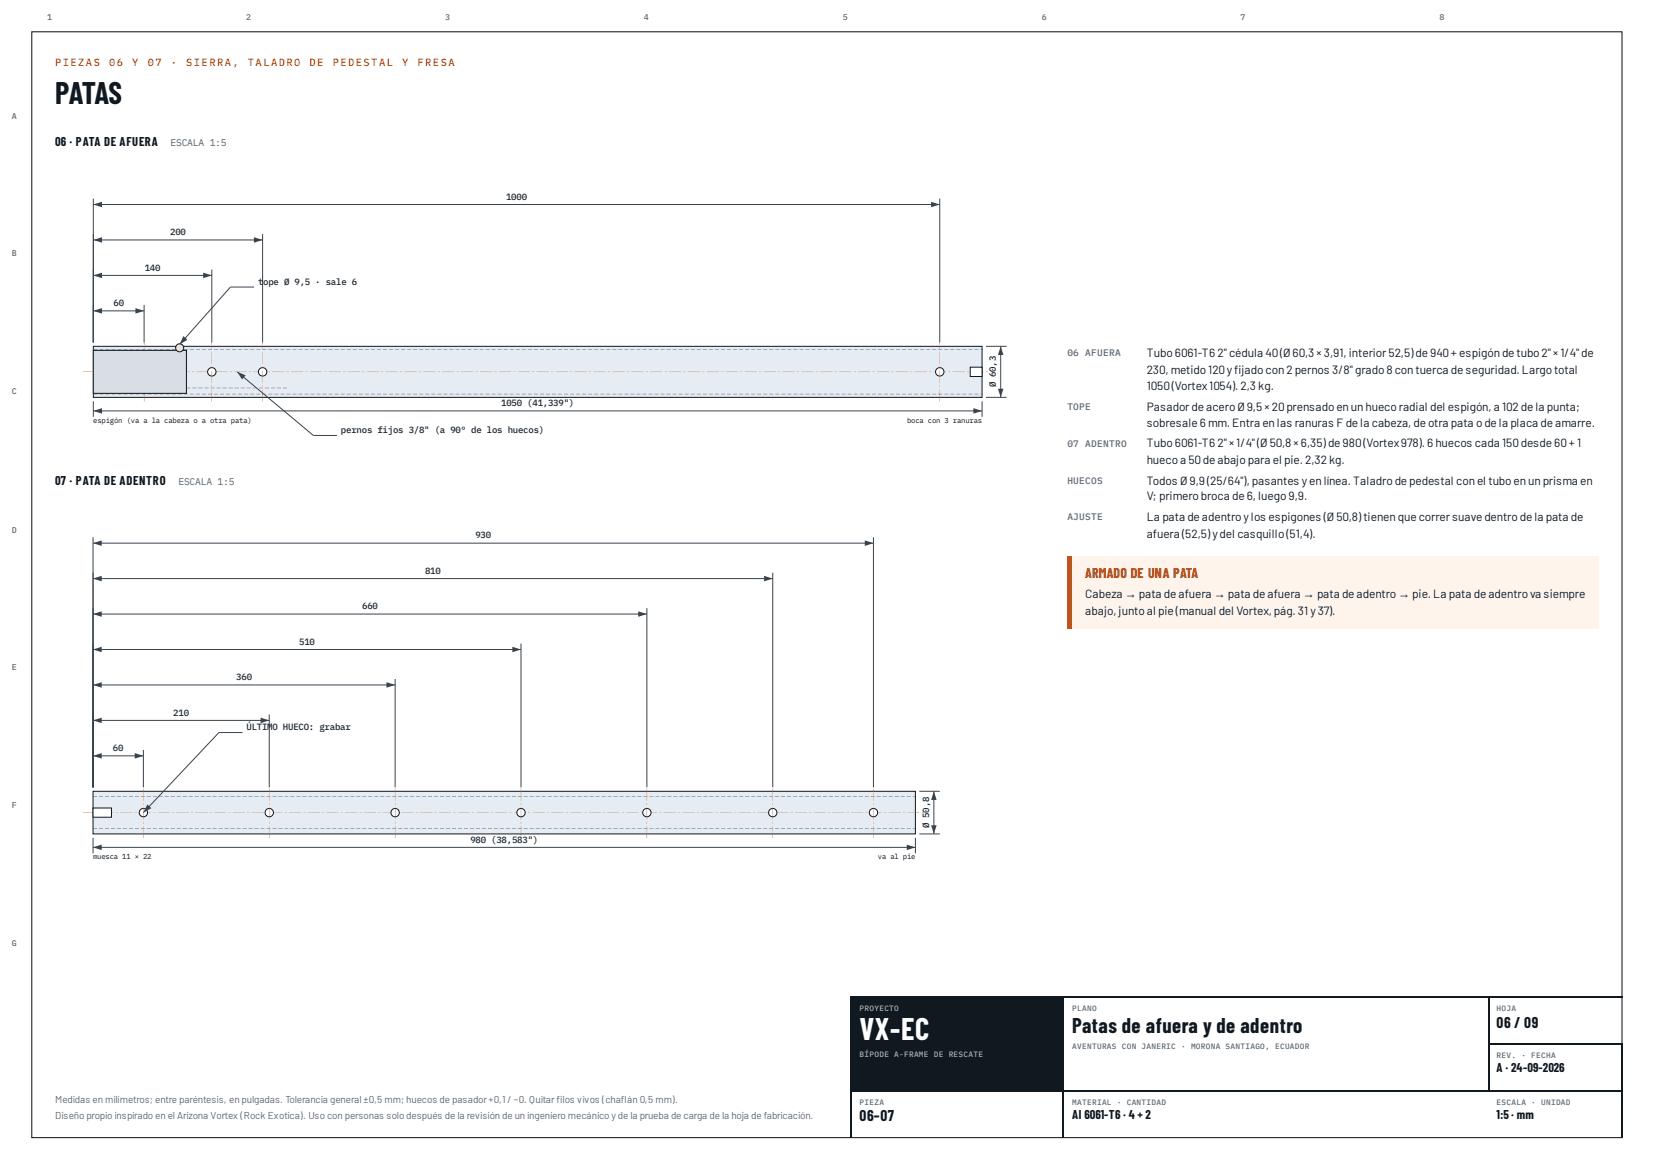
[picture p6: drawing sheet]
<svg xmlns="http://www.w3.org/2000/svg" width="420mm" height="297mm" viewBox="0 0 420 297" stroke-linecap="round" stroke-linejoin="round" font-family="sans-serif">
<path d="M8.1 8.1h403.7v280.7h-403.7z" fill="none" stroke="#101820" stroke-width=".26"/>
<path d="M23.7 87.9h225.6v13h-225.6z" fill="#e6ecf4"/>
<path d="M23.7 87.9h225.6v13h-225.6z" fill="none" stroke="#101820" stroke-width=".25"/>
<g fill="#4a5663">
<path d="M23.7 88.7l1 .1zM25.2 88.7l1 .1zM26.8 88.7l1 .1zM28.3 88.7l1 .1zM29.8 88.7l1 .1zM31.4 88.7l1 .1zM32.9 88.7l1 .1zM34.4 88.7l1 .1zM36 88.7l1 .1zM37.5 88.7l1 .1zM39 88.7l1 .1zM40.5 88.7l1.1 .1zM42.1 88.7l1 .1zM43.6 88.7l1 .1zM45.1 88.7l1.1 .1zM46.7 88.7l1 .1zM48.2 88.7l1 .1zM49.7 88.7l1.1 .1zM51.3 88.7l1 .1zM52.8 88.7l1 .1zM54.3 88.7l1.1 .1zM55.9 88.7l1 .1zM57.4 88.7l1 .1zM58.9 88.7l1.1 .1zM60.5 88.7l1 .1zM62 88.7l1 .1zM63.5 88.7l1.1 .1zM65.1 88.7l1 .1zM66.6 88.7l1 .1zM68.1 88.7l1.1 .1zM69.7 88.7l1 .1zM71.2 88.7l1 .1zM72.7 88.7l1 .1zM74.3 88.7l1 .1zM75.8 88.7l1 .1zM77.3 88.7l1 .1zM78.9 88.7l1 .1zM80.4 88.7l1 .1zM81.9 88.7l1 .1zM83.5 88.7l1 .1zM85 88.7l1 .1zM86.5 88.7l1 .1zM88.1 88.7l1 .1zM89.6 88.7l1 .1zM91.1 88.7l1 .1zM92.6 88.7l1.1 .1zM94.2 88.7l1 .1zM95.7 88.7l1 .1zM97.2 88.7l1.1 .1zM98.8 88.7l1 .1zM100.3 88.7l1 .1zM101.8 88.7l1.1 .1zM103.4 88.7l1 .1zM104.9 88.7l1 .1zM106.4 88.7l1.1 .1zM108 88.7l1 .1zM109.5 88.7l1 .1zM111 88.7l1.1 .1zM112.6 88.7l1 .1zM114.1 88.7l1 .1zM115.6 88.7l1.1 .1zM117.2 88.7l1 .1zM118.7 88.7l1 .1zM120.2 88.7l1 .1zM121.8 88.7l1 .1zM123.3 88.7l1 .1zM124.8 88.7l1 .1zM126.4 88.7l1 .1zM127.9 88.7l1 .1zM129.4 88.7l1 .1zM131 88.7l1 .1zM132.5 88.7l1 .1zM134 88.7l1 .1zM135.6 88.7l1 .1zM137.1 88.7l1 .1zM138.6 88.7l1 .1zM140.1 88.7l1.1 .1zM141.7 88.7l1 .1zM143.2 88.7l1 .1zM144.7 88.7l1.1 .1zM146.3 88.7l1 .1zM147.8 88.7l1 .1zM149.3 88.7l1.1 .1zM150.9 88.7l1 .1zM152.4 88.7l1 .1zM153.9 88.7l1.1 .1zM155.5 88.7l1 .1zM157 88.7l1 .1zM158.5 88.7l1.1 .1zM160.1 88.7l1 .1zM161.6 88.7l1 .1zM163.1 88.7l1.1 .1zM164.7 88.7l1 .1zM166.2 88.7l1 .1zM167.7 88.7l1.1 .1zM169.3 88.7l1 .1zM170.8 88.7l1 .1zM172.3 88.7l1 .1zM173.9 88.7l1 .1zM175.4 88.7l1 .1zM176.9 88.7l1 .1zM178.5 88.7l1 .1zM180 88.7l1 .1zM181.5 88.7l1 .1zM183.1 88.7l1 .1zM184.6 88.7l1 .1zM186.1 88.7l1 .1zM187.6 88.7l1.1 .1zM189.2 88.7l1 .1zM190.7 88.7l1 .1zM192.2 88.7l1.1 .1zM193.8 88.7l1 .1zM195.3 88.7l1 .1zM196.8 88.7l1.1 .1zM198.4 88.7l1 .1zM199.9 88.7l1 .1zM201.4 88.7l1.1 .1zM203 88.7l1 .1zM204.5 88.7l1 .1zM206 88.7l1.1 .1zM207.6 88.7l1 .1zM209.1 88.7l1 .1zM210.6 88.7l1.1 .1zM212.2 88.7l1 .1zM213.7 88.7l1 .1zM215.2 88.7l1.1 .1zM216.8 88.7l1 .1zM218.3 88.7l1 .1zM219.8 88.7l1 .1zM221.4 88.7l1 .1zM222.9 88.7l1 .1zM224.4 88.7l1 .1zM226 88.7l1 .1zM227.5 88.7l1 .1zM229 88.7l1 .1zM230.6 88.7l1 .1zM232.1 88.7l1 .1zM233.6 88.7l1 .1zM235.2 88.7l1 .1zM236.7 88.7l1 .1zM238.2 88.7l1 .1zM239.7 88.7l1.1 .1zM241.3 88.7l1 .1zM242.8 88.7l1 .1zM244.3 88.7l1.1 .1zM245.9 88.7l1 .1zM247.4 88.7l1 .1zM248.9 88.7l.4 .1z"/>
<path d="M23.7 100l1 .1zM25.2 100l1 .1zM26.8 100l1 .1zM28.3 100l1 .1zM29.8 100l1 .1zM31.4 100l1 .1zM32.9 100l1 .1zM34.4 100l1 .1zM36 100l1 .1zM37.5 100l1 .1zM39 100l1 .1zM40.5 100l1.1 .1zM42.1 100l1 .1zM43.6 100l1 .1zM45.1 100l1.1 .1zM46.7 100l1 .1zM48.2 100l1 .1zM49.7 100l1.1 .1zM51.3 100l1 .1zM52.8 100l1 .1zM54.3 100l1.1 .1zM55.9 100l1 .1zM57.4 100l1 .1zM58.9 100l1.1 .1zM60.5 100l1 .1zM62 100l1 .1zM63.5 100l1.1 .1zM65.1 100l1 .1zM66.6 100l1 .1zM68.1 100l1.1 .1zM69.7 100l1 .1zM71.2 100l1 .1zM72.7 100l1 .1zM74.3 100l1 .1zM75.8 100l1 .1zM77.3 100l1 .1zM78.9 100l1 .1zM80.4 100l1 .1zM81.9 100l1 .1zM83.5 100l1 .1zM85 100l1 .1zM86.5 100l1 .1zM88.1 100l1 .1zM89.6 100l1 .1zM91.1 100l1 .1zM92.6 100l1.1 .1zM94.2 100l1 .1zM95.7 100l1 .1zM97.2 100l1.1 .1zM98.8 100l1 .1zM100.3 100l1 .1zM101.8 100l1.1 .1zM103.4 100l1 .1zM104.9 100l1 .1zM106.4 100l1.1 .1zM108 100l1 .1zM109.5 100l1 .1zM111 100l1.1 .1zM112.6 100l1 .1zM114.1 100l1 .1zM115.6 100l1.1 .1zM117.2 100l1 .1zM118.7 100l1 .1zM120.2 100l1 .1zM121.8 100l1 .1zM123.3 100l1 .1zM124.8 100l1 .1zM126.4 100l1 .1zM127.9 100l1 .1zM129.4 100l1 .1zM131 100l1 .1zM132.5 100l1 .1zM134 100l1 .1zM135.6 100l1 .1zM137.1 100l1 .1zM138.6 100l1 .1zM140.1 100l1.1 .1zM141.7 100l1 .1zM143.2 100l1 .1zM144.7 100l1.1 .1zM146.3 100l1 .1zM147.8 100l1 .1zM149.3 100l1.1 .1zM150.9 100l1 .1zM152.4 100l1 .1zM153.9 100l1.1 .1zM155.5 100l1 .1zM157 100l1 .1zM158.5 100l1.1 .1zM160.1 100l1 .1zM161.6 100l1 .1zM163.1 100l1.1 .1zM164.7 100l1 .1zM166.2 100l1 .1zM167.7 100l1.1 .1zM169.3 100l1 .1zM170.8 100l1 .1zM172.3 100l1 .1zM173.9 100l1 .1zM175.4 100l1 .1zM176.9 100l1 .1zM178.5 100l1 .1zM180 100l1 .1zM181.5 100l1 .1zM183.1 100l1 .1zM184.6 100l1 .1zM186.1 100l1 .1zM187.6 100l1.1 .1zM189.2 100l1 .1zM190.7 100l1 .1zM192.2 100l1.1 .1zM193.8 100l1 .1zM195.3 100l1 .1zM196.8 100l1.1 .1zM198.4 100l1 .1zM199.9 100l1 .1zM201.4 100l1.1 .1zM203 100l1 .1zM204.5 100l1 .1zM206 100l1.1 .1zM207.6 100l1 .1zM209.1 100l1 .1zM210.6 100l1.1 .1zM212.2 100l1 .1zM213.7 100l1 .1zM215.2 100l1.1 .1zM216.8 100l1 .1zM218.3 100l1 .1zM219.8 100l1 .1zM221.4 100l1 .1zM222.9 100l1 .1zM224.4 100l1 .1zM226 100l1 .1zM227.5 100l1 .1zM229 100l1 .1zM230.6 100l1 .1zM232.1 100l1 .1zM233.6 100l1 .1zM235.2 100l1 .1zM236.7 100l1 .1zM238.2 100l1 .1zM239.7 100l1.1 .1zM241.3 100l1 .1zM242.8 100l1 .1zM244.3 100l1.1 .1zM245.9 100l1 .1zM247.4 100l1 .1zM248.9 100l.4 .1z"/>
</g>
<path d="M21.1 94.3l3.1 .1zM24.8 94.3l.5 .1zM25.9 94.3l3.1 .1zM29.6 94.3l.5 .1zM30.7 94.3l3.1 .1zM34.4 94.3l.5 .1zM35.5 94.3l3.1 .1zM39.2 94.3l.5 .1zM40.3 94.3l3.1 .1zM44 94.3l.5 .1zM45.1 94.3l3.1 .1zM48.8 94.3l.5 .1zM49.9 94.3l3.1 .1zM53.6 94.3l.5 .1zM54.7 94.3l3.1 .1zM58.4 94.3l.5 .1zM59.5 94.3l3.1 .1zM63.2 94.3l.5 .1zM64.3 94.3l3.1 .1zM68 94.3l.5 .1zM69.1 94.3l3.1 .1zM72.8 94.3l.5 .1zM73.9 94.3l3.1 .1zM77.6 94.3l.5 .1zM78.7 94.3l3.1 .1zM82.4 94.3l.5 .1zM83.5 94.3l3.1 .1zM87.2 94.3l.5 .1zM88.3 94.3l3.1 .1zM92 94.3l.5 .1zM93.1 94.3l3.1 .1zM96.8 94.3l.5 .1zM97.9 94.3l3.1 .1zM101.6 94.3l.5 .1zM102.7 94.3l3.1 .1zM106.4 94.3l.5 .1zM107.5 94.3l3.1 .1zM111.2 94.3l.5 .1zM112.3 94.3l3.1 .1zM116 94.3l.5 .1zM117.1 94.3l3.1 .1zM120.8 94.3l.5 .1zM121.9 94.3l3.1 .1zM125.6 94.3l.5 .1zM126.7 94.3l3.1 .1zM130.4 94.3l.5 .1zM131.5 94.3l3.1 .1zM135.2 94.3l.5 .1zM136.3 94.3l3.1 .1zM140 94.3l.5 .1zM141.1 94.3l3.1 .1zM144.8 94.3l.5 .1zM145.9 94.3l3 .1zM149.6 94.3l.5 .1zM150.7 94.3l3 .1zM154.4 94.3l.5 .1zM155.5 94.3l3 .1zM159.2 94.3l.5 .1zM160.3 94.3l3 .1zM164 94.3l.5 .1zM165.1 94.3l3 .1zM168.8 94.3l.5 .1zM169.9 94.3l3 .1zM173.6 94.3l.5 .1zM174.7 94.3l3 .1zM178.4 94.3l.5 .1zM179.5 94.3l3 .1zM183.2 94.3l.5 .1zM184.3 94.3l3 .1zM188 94.3l.5 .1zM189.1 94.3l3 .1zM192.8 94.3l.5 .1zM193.9 94.3l3 .1zM197.6 94.3l.5 .1zM198.7 94.3l3 .1zM202.3 94.3l.6 .1zM203.5 94.3l3 .1zM207.1 94.3l.6 .1zM208.3 94.3l3 .1zM211.9 94.3l.6 .1zM213.1 94.3l3 .1zM216.7 94.3l.6 .1zM217.9 94.3l3 .1zM221.5 94.3l.6 .1zM222.7 94.3l3 .1zM226.3 94.3l.6 .1zM227.5 94.3l3 .1zM231.1 94.3l.6 .1zM232.3 94.3l3 .1zM235.9 94.3l.6 .1zM237.1 94.3l3 .1zM240.7 94.3l.6 .1zM241.9 94.3l3 .1zM245.5 94.3l.6 .1zM246.7 94.3l3 .1zM250.3 94.3l.6 .1zM251.5 94.3l.4 .1z" fill="#e0621b"/>
<path d="M246.3 93.2h3v2.4h-3z" fill="#fff"/>
<path d="M246.3 93.2h3v2.4h-3z" fill="none" stroke="#101820" stroke-width=".25"/>
<circle cx="36.6" cy="94.4" r="1.06" fill="#fff"/>
<circle cx="36.6" cy="94.4" r="1.06" fill="none" stroke="#101820" stroke-width=".25"/>
<path d="M36.5 98.9l.1 3zM36.5 97.8l.1 .5zM36.5 94.1l.1 3.1zM36.5 93l.1 .5zM36.5 89.3l.1 3.1zM36.5 88.2l.1 .5zM36.5 86.8l.1 .8z" fill="#e0621b"/>
<path d="M23.7 77.4v9.5M23.7 78.9h12.9M36.6 77.4v9.5" fill="none" stroke="#39434d" stroke-width=".25"/>
<g fill="#39434d">
<path d="M34.4 78.2l2.2 .7-2.2 .7z"/>
<path d="M23.7 78.9l2.2-.7v1.4z"/>
</g>
<circle cx="53.8" cy="94.4" r="1.06" fill="#fff"/>
<circle cx="53.8" cy="94.4" r="1.06" fill="none" stroke="#101820" stroke-width=".25"/>
<path d="M53.7 98.9l.1 3zM53.7 97.8l.1 .5zM53.7 94.1l.1 3.1zM53.7 93l.1 .5zM53.7 89.3l.1 3.1zM53.7 88.2l.1 .5zM53.7 86.8l.1 .8z" fill="#e0621b"/>
<path d="M23.7 68.4v18.5M23.7 69.9h30.1M53.8 68.4v18.5" fill="none" stroke="#39434d" stroke-width=".25"/>
<g fill="#39434d">
<path d="M51.6 69.2l2.2 .7-2.2 .7z"/>
<path d="M23.7 69.9l2.2-.7v1.4z"/>
</g>
<circle cx="66.7" cy="94.4" r="1.06" fill="#fff"/>
<circle cx="66.7" cy="94.4" r="1.06" fill="none" stroke="#101820" stroke-width=".25"/>
<path d="M66.6 98.9l.1 3zM66.6 97.8l.1 .5zM66.6 94.1l.1 3.1zM66.6 93l.1 .5zM66.6 89.3l.1 3.1zM66.6 88.2l.1 .5zM66.6 86.8l.1 .8z" fill="#e0621b"/>
<path d="M23.7 59.4v27.5M66.7 59.4v27.5M23.7 60.9h43" fill="none" stroke="#39434d" stroke-width=".25"/>
<g fill="#39434d">
<path d="M64.5 60.2l2.2 .7-2.2 .7z"/>
<path d="M23.7 60.9l2.2-.7v1.4z"/>
</g>
<circle cx="238.6" cy="94.4" r="1.06" fill="#fff"/>
<circle cx="238.6" cy="94.4" r="1.06" fill="none" stroke="#101820" stroke-width=".25"/>
<path d="M238.6 98.9v3zM238.6 97.8v.5zM238.6 94.1v3.1zM238.6 93v.5zM238.6 89.3v3.1zM238.6 88.2v.5zM238.6 86.8v.8z" fill="#e0621b"/>
<path d="M23.7 50.4v36.5M23.7 51.9h214.9M238.6 50.4v36.5" fill="none" stroke="#39434d" stroke-width=".25"/>
<g fill="#39434d">
<path d="M236.4 51.2l2.2 .7-2.2 .7z"/>
<path d="M23.7 51.9l2.2-.7v1.4z"/>
</g>
<path d="M23.7 101.9v3.9M23.7 104.3h225.6M249.3 101.9v3.9" fill="none" stroke="#39434d" stroke-width=".25"/>
<g fill="#39434d">
<path d="M247.1 103.6l2.2 .7-2.2 .7z"/>
<path d="M23.7 104.3l2.2-.7v1.4z"/>
</g>
<path d="M250.3 87.9h5.3M254.1 87.9v13M250.3 100.9h5.3" fill="none" stroke="#39434d" stroke-width=".25"/>
<g fill="#39434d">
<path d="M254.1 87.9l.7 2.2h-1.4z"/>
<path d="M253.4 98.7h1.4l-.7 2.2z"/>
</g>
<path d="M23.7 88.9h23.6v11h-23.6z" fill="#d9dee4"/>
<path d="M23.7 88.9h23.6v11h-23.6z" fill="none" stroke="#101820" stroke-width=".25"/>
<path d="M47.3 98.4l1.1 .1zM48.9 98.4l1 .1zM50.4 98.4l1 .1zM51.9 98.4l1.1 .1zM53.5 98.4l1 .1zM55 98.4l1 .1zM56.5 98.4l1 .1zM58.1 98.4l1 .1zM59.6 98.4l1 .1zM61.1 98.4l1 .1zM62.7 98.4l1 .1zM64.2 98.4l1 .1zM65.7 98.4l1 .1zM67.3 98.4l1 .1zM68.8 98.4l1 .1zM70.3 98.4l1 .1zM71.9 98.4l1 .1z" fill="#4a5663"/>
<circle cx="45.6" cy="88.3" r="1.02" fill="#f6d9c6"/>
<circle cx="45.6" cy="88.3" r="1.02" fill="none" stroke="#101820" stroke-width=".25"/>
<path d="M58.5 72.9l-12.9 14.5" fill="none" stroke="#39434d" stroke-width=".25"/>
<path d="M46.5 85.3l1.1 1-2 1.1z" fill="#39434d"/>
<path d="M58.5 72.9h6M60.2 94.4l19.4 16.1" fill="none" stroke="#39434d" stroke-width=".25"/>
<path d="M60.2 94.4l2.2 .9-.9 1z" fill="#39434d"/>
<path d="M79.6 110.5h6" fill="none" stroke="#39434d" stroke-width=".25"/>
<path d="M23.6 200.9h208.8v10.8h-208.8z" fill="#e6ecf4"/>
<path d="M23.6 200.9h208.8v10.8h-208.8z" fill="none" stroke="#101820" stroke-width=".25"/>
<g fill="#4a5663">
<path d="M23.6 202.2l1 .1zM25.1 202.2l1.1 .1zM26.7 202.2l1 .1zM28.2 202.2l1 .1zM29.7 202.2l1 .1zM31.2 202.2l1 .1zM32.7 202.2l1 .1zM34.3 202.2l1 .1zM35.8 202.2l1 .1zM37.3 202.2l1 .1zM38.8 202.2l1 .1zM40.3 202.2l1 .1zM41.9 202.2l1 .1zM43.4 202.2l1 .1zM44.9 202.2l1 .1zM46.4 202.2l1 .1zM47.9 202.2l1 .1zM49.4 202.2l1.1 .1zM51 202.2l1 .1zM52.5 202.2l1 .1zM54 202.2l1 .1zM55.5 202.2l1 .1zM57 202.2l1.1 .1zM58.6 202.2l1 .1zM60.1 202.2l1 .1zM61.6 202.2l1 .1zM63.1 202.2l1 .1zM64.6 202.2l1 .1zM66.2 202.2l1 .1zM67.7 202.2l1 .1zM69.2 202.2l1 .1zM70.7 202.2l1 .1zM72.2 202.2l1 .1zM73.8 202.2l1 .1zM75.3 202.2l1 .1zM76.8 202.2l1 .1zM78.3 202.2l1 .1zM79.8 202.2l1 .1zM81.3 202.2l1.1 .1zM82.9 202.2l1 .1zM84.4 202.2l1 .1zM85.9 202.2l1 .1zM87.4 202.2l1 .1zM88.9 202.2l1.1 .1zM90.5 202.2l1 .1zM92 202.2l1 .1zM93.5 202.2l1 .1zM95 202.2l1 .1zM96.5 202.2l1.1 .1zM98.1 202.2l1 .1zM99.6 202.2l1 .1zM101.1 202.2l1 .1zM102.6 202.2l1 .1zM104.1 202.2l1 .1zM105.7 202.2l1 .1zM107.2 202.2l1 .1zM108.7 202.2l1 .1zM110.2 202.2l1 .1zM111.7 202.2l1 .1zM113.2 202.2l1.1 .1zM114.8 202.2l1 .1zM116.3 202.2l1 .1zM117.8 202.2l1 .1zM119.3 202.2l1 .1zM120.8 202.2l1.1 .1zM122.4 202.2l1 .1zM123.9 202.2l1 .1zM125.4 202.2l1 .1zM126.9 202.2l1 .1zM128.4 202.2l1.1 .1zM130 202.2l1 .1zM131.5 202.2l1 .1zM133 202.2l1 .1zM134.5 202.2l1 .1zM136 202.2l1 .1zM137.6 202.2l1 .1zM139.1 202.2l1 .1zM140.6 202.2l1 .1zM142.1 202.2l1 .1zM143.6 202.2l1 .1zM145.2 202.2l1 .1zM146.7 202.2l1 .1zM148.2 202.2l1 .1zM149.7 202.2l1 .1zM151.2 202.2l1 .1zM152.7 202.2l1.1 .1zM154.3 202.2l1 .1zM155.8 202.2l1 .1zM157.3 202.2l1 .1zM158.8 202.2l1 .1zM160.3 202.2l1.1 .1zM161.9 202.2l1 .1zM163.4 202.2l1 .1zM164.9 202.2l1 .1zM166.4 202.2l1 .1zM167.9 202.2l1 .1zM169.5 202.2l1 .1zM171 202.2l1 .1zM172.5 202.2l1 .1zM174 202.2l1 .1zM175.5 202.2l1 .1zM177.1 202.2l1 .1zM178.6 202.2l1 .1zM180.1 202.2l1 .1zM181.6 202.2l1 .1zM183.1 202.2l1 .1zM184.6 202.2l1.1 .1zM186.2 202.2l1 .1zM187.7 202.2l1 .1zM189.2 202.2l1 .1zM190.7 202.2l1 .1zM192.2 202.2l1.1 .1zM193.8 202.2l1 .1zM195.3 202.2l1 .1zM196.8 202.2l1 .1zM198.3 202.2l1 .1zM199.8 202.2l1.1 .1zM201.4 202.2l1 .1zM202.9 202.2l1 .1zM204.4 202.2l1 .1zM205.9 202.2l1 .1zM207.4 202.2l1 .1zM209 202.2l1 .1zM210.5 202.2l1 .1zM212 202.2l1 .1zM213.5 202.2l1 .1zM215 202.2l1 .1zM216.5 202.2l1.1 .1zM218.1 202.2l1 .1zM219.6 202.2l1 .1zM221.1 202.2l1 .1zM222.6 202.2l1 .1zM224.1 202.2l1.1 .1zM225.7 202.2l1 .1zM227.2 202.2l1 .1zM228.7 202.2l1 .1zM230.2 202.2l1 .1zM231.7 202.2l.7 .1z"/>
<path d="M23.6 210.3l1 .1zM25.1 210.3l1.1 .1zM26.7 210.3l1 .1zM28.2 210.3l1 .1zM29.7 210.3l1 .1zM31.2 210.3l1 .1zM32.7 210.3l1 .1zM34.3 210.3l1 .1zM35.8 210.3l1 .1zM37.3 210.3l1 .1zM38.8 210.3l1 .1zM40.3 210.3l1 .1zM41.9 210.3l1 .1zM43.4 210.3l1 .1zM44.9 210.3l1 .1zM46.4 210.3l1 .1zM47.9 210.3l1 .1zM49.4 210.3l1.1 .1zM51 210.3l1 .1zM52.5 210.3l1 .1zM54 210.3l1 .1zM55.5 210.3l1 .1zM57 210.3l1.1 .1zM58.6 210.3l1 .1zM60.1 210.3l1 .1zM61.6 210.3l1 .1zM63.1 210.3l1 .1zM64.6 210.3l1 .1zM66.2 210.3l1 .1zM67.7 210.3l1 .1zM69.2 210.3l1 .1zM70.7 210.3l1 .1zM72.2 210.3l1 .1zM73.8 210.3l1 .1zM75.3 210.3l1 .1zM76.8 210.3l1 .1zM78.3 210.3l1 .1zM79.8 210.3l1 .1zM81.3 210.3l1.1 .1zM82.9 210.3l1 .1zM84.4 210.3l1 .1zM85.9 210.3l1 .1zM87.4 210.3l1 .1zM88.9 210.3l1.1 .1zM90.5 210.3l1 .1zM92 210.3l1 .1zM93.5 210.3l1 .1zM95 210.3l1 .1zM96.5 210.3l1.1 .1zM98.1 210.3l1 .1zM99.6 210.3l1 .1zM101.1 210.3l1 .1zM102.6 210.3l1 .1zM104.1 210.3l1 .1zM105.7 210.3l1 .1zM107.2 210.3l1 .1zM108.7 210.3l1 .1zM110.2 210.3l1 .1zM111.7 210.3l1 .1zM113.2 210.3l1.1 .1zM114.8 210.3l1 .1zM116.3 210.3l1 .1zM117.8 210.3l1 .1zM119.3 210.3l1 .1zM120.8 210.3l1.1 .1zM122.4 210.3l1 .1zM123.9 210.3l1 .1zM125.4 210.3l1 .1zM126.9 210.3l1 .1zM128.4 210.3l1.1 .1zM130 210.3l1 .1zM131.5 210.3l1 .1zM133 210.3l1 .1zM134.5 210.3l1 .1zM136 210.3l1 .1zM137.6 210.3l1 .1zM139.1 210.3l1 .1zM140.6 210.3l1 .1zM142.1 210.3l1 .1zM143.6 210.3l1 .1zM145.2 210.3l1 .1zM146.7 210.3l1 .1zM148.2 210.3l1 .1zM149.7 210.3l1 .1zM151.2 210.3l1 .1zM152.7 210.3l1.1 .1zM154.3 210.3l1 .1zM155.8 210.3l1 .1zM157.3 210.3l1 .1zM158.8 210.3l1 .1zM160.3 210.3l1.1 .1zM161.9 210.3l1 .1zM163.4 210.3l1 .1zM164.9 210.3l1 .1zM166.4 210.3l1 .1zM167.9 210.3l1 .1zM169.5 210.3l1 .1zM171 210.3l1 .1zM172.5 210.3l1 .1zM174 210.3l1 .1zM175.5 210.3l1 .1zM177.1 210.3l1 .1zM178.6 210.3l1 .1zM180.1 210.3l1 .1zM181.6 210.3l1 .1zM183.1 210.3l1 .1zM184.6 210.3l1.1 .1zM186.2 210.3l1 .1zM187.7 210.3l1 .1zM189.2 210.3l1 .1zM190.7 210.3l1 .1zM192.2 210.3l1.1 .1zM193.8 210.3l1 .1zM195.3 210.3l1 .1zM196.8 210.3l1 .1zM198.3 210.3l1 .1zM199.8 210.3l1.1 .1zM201.4 210.3l1 .1zM202.9 210.3l1 .1zM204.4 210.3l1 .1zM205.9 210.3l1 .1zM207.4 210.3l1 .1zM209 210.3l1 .1zM210.5 210.3l1 .1zM212 210.3l1 .1zM213.5 210.3l1 .1zM215 210.3l1 .1zM216.5 210.3l1.1 .1zM218.1 210.3l1 .1zM219.6 210.3l1 .1zM221.1 210.3l1 .1zM222.6 210.3l1 .1zM224.1 210.3l1.1 .1zM225.7 210.3l1 .1zM227.2 210.3l1 .1zM228.7 210.3l1 .1zM230.2 210.3l1 .1zM231.7 210.3l.7 .1z"/>
</g>
<path d="M21.1 206.2l3 .1zM24.7 206.2l.5 .1zM25.8 206.2l3.1 .1zM29.5 206.2l.5 .1zM30.6 206.2l3 .1zM34.2 206.2l.5 .1zM35.3 206.2l3.1 .1zM39 206.2l.5 .1zM40.1 206.2l3 .1zM43.7 206.2l.5 .1zM44.9 206.2l3 .1zM48.5 206.2l.5 .1zM49.6 206.2l3 .1zM53.3 206.2l.5 .1zM54.4 206.2l3 .1zM58 206.2l.5 .1zM59.1 206.2l3.1 .1zM62.8 206.2l.5 .1zM63.9 206.2l3 .1zM67.5 206.2l.5 .1zM68.6 206.2l3.1 .1zM72.3 206.2l.5 .1zM73.4 206.2l3 .1zM77 206.2l.5 .1zM78.2 206.2l3 .1zM81.8 206.2l.5 .1zM82.9 206.2l3.1 .1zM86.6 206.2l.5 .1zM87.7 206.2l3 .1zM91.3 206.2l.5 .1zM92.4 206.2l3.1 .1zM96.1 206.2l.5 .1zM97.2 206.2l3 .1zM100.8 206.2l.5 .1zM101.9 206.2l3.1 .1zM105.6 206.2l.5 .1zM106.7 206.2l3 .1zM110.3 206.2l.6 .1zM111.5 206.2l3 .1zM115.1 206.2l.5 .1zM116.2 206.2l3.1 .1zM119.9 206.2l.5 .1zM121 206.2l3 .1zM124.6 206.2l.5 .1zM125.7 206.2l3.1 .1zM129.4 206.2l.5 .1zM130.5 206.2l3 .1zM134.1 206.2l.5 .1zM135.2 206.2l3.1 .1zM138.9 206.2l.5 .1zM140 206.2l3 .1zM143.6 206.2l.6 .1zM144.8 206.2l3 .1zM148.4 206.2l.5 .1zM149.5 206.2l3.1 .1zM153.2 206.2l.5 .1zM154.3 206.2l3 .1zM157.9 206.2l.5 .1zM159 206.2l3.1 .1zM162.7 206.2l.5 .1zM163.8 206.2l3 .1zM167.4 206.2l.5 .1zM168.6 206.2l3 .1zM172.2 206.2l.5 .1zM173.3 206.2l3 .1zM177 206.2l.5 .1zM178.1 206.2l3 .1zM181.7 206.2l.5 .1zM182.8 206.2l3.1 .1zM186.5 206.2l.5 .1zM187.6 206.2l3 .1zM191.2 206.2l.5 .1zM192.3 206.2l3.1 .1zM196 206.2l.5 .1zM197.1 206.2l3 .1zM200.7 206.2l.5 .1zM201.9 206.2l3 .1zM205.5 206.2l.5 .1zM206.6 206.2l3 .1zM210.3 206.2l.5 .1zM211.4 206.2l3 .1zM215 206.2l.5 .1zM216.1 206.2l3.1 .1zM219.8 206.2l.5 .1zM220.9 206.2l3 .1zM224.5 206.2l.5 .1zM225.6 206.2l3.1 .1zM229.3 206.2l.5 .1zM230.4 206.2l3 .1zM234 206.2l.6 .1z" fill="#e0621b"/>
<circle cx="36.4" cy="206.3" r="1.05" fill="#fff"/>
<circle cx="36.4" cy="206.3" r="1.05" fill="none" stroke="#101820" stroke-width=".25"/>
<path d="M36.4 209.7l.1 3.1zM36.4 208.6l.1 .5zM36.4 205l.1 3zM36.4 203.9l.1 .5zM36.4 200.2l.1 3z" fill="#e0621b"/>
<path d="M23.6 190.4v9.5M23.6 191.9h12.8M36.4 190.4v9.5" fill="none" stroke="#39434d" stroke-width=".25"/>
<g fill="#39434d">
<path d="M34.2 191.2l2.2 .7-2.2 .7z"/>
<path d="M23.6 191.9l2.2-.7v1.4z"/>
</g>
<circle cx="68.4" cy="206.3" r="1.05" fill="#fff"/>
<circle cx="68.4" cy="206.3" r="1.05" fill="none" stroke="#101820" stroke-width=".25"/>
<path d="M68.3 209.7l.1 3.1zM68.3 208.6l.1 .5zM68.3 205l.1 3zM68.3 203.9l.1 .5zM68.3 200.2l.1 3z" fill="#e0621b"/>
<path d="M23.6 181.4v18.5M23.6 182.9h44.8M68.4 181.4v18.5" fill="none" stroke="#39434d" stroke-width=".25"/>
<g fill="#39434d">
<path d="M66.2 182.2l2.2 .7-2.2 .7z"/>
<path d="M23.6 182.9l2.2-.7v1.4z"/>
</g>
<circle cx="100.3" cy="206.3" r="1.05" fill="#fff"/>
<circle cx="100.3" cy="206.3" r="1.05" fill="none" stroke="#101820" stroke-width=".25"/>
<path d="M100.3 209.7l.1 3.1zM100.3 208.6l.1 .5zM100.3 205l.1 3zM100.3 203.9l.1 .5zM100.3 200.2l.1 3z" fill="#e0621b"/>
<path d="M23.6 172.4v27.5M23.6 173.9h76.7M100.3 172.4v27.5" fill="none" stroke="#39434d" stroke-width=".25"/>
<g fill="#39434d">
<path d="M98.1 173.2l2.2 .7-2.2 .7z"/>
<path d="M23.6 173.9l2.2-.7v1.4z"/>
</g>
<circle cx="132.3" cy="206.3" r="1.05" fill="#fff"/>
<circle cx="132.3" cy="206.3" r="1.05" fill="none" stroke="#101820" stroke-width=".25"/>
<path d="M132.2 209.7l.1 3.1zM132.2 208.6l.1 .5zM132.2 205l.1 3zM132.2 203.9l.1 .5zM132.2 200.2l.1 3z" fill="#e0621b"/>
<path d="M23.6 163.4v36.5M23.6 164.9h108.7M132.3 163.4v36.5" fill="none" stroke="#39434d" stroke-width=".25"/>
<g fill="#39434d">
<path d="M130.1 164.2l2.2 .7-2.2 .7z"/>
<path d="M23.6 164.9l2.2-.7v1.4z"/>
</g>
<circle cx="164.2" cy="206.3" r="1.05" fill="#fff"/>
<circle cx="164.2" cy="206.3" r="1.05" fill="none" stroke="#101820" stroke-width=".25"/>
<path d="M164.2 209.7l.1 3.1zM164.2 208.6l.1 .5zM164.2 205l.1 3zM164.2 203.9l.1 .5zM164.2 200.2l.1 3z" fill="#e0621b"/>
<path d="M23.6 154.4v45.5M23.6 155.9h140.6M164.2 154.4v45.5" fill="none" stroke="#39434d" stroke-width=".25"/>
<g fill="#39434d">
<path d="M162 155.2l2.2 .7-2.2 .7z"/>
<path d="M23.6 155.9l2.2-.7v1.4z"/>
</g>
<circle cx="196.2" cy="206.3" r="1.05" fill="#fff"/>
<circle cx="196.2" cy="206.3" r="1.05" fill="none" stroke="#101820" stroke-width=".25"/>
<path d="M196.2 209.7v3.1zM196.2 208.6v.5zM196.2 205v3zM196.2 203.9v.5zM196.2 200.2v3z" fill="#e0621b"/>
<path d="M23.6 145.4v54.5M23.6 146.9h172.6M196.2 145.4v54.5" fill="none" stroke="#39434d" stroke-width=".25"/>
<g fill="#39434d">
<path d="M194 146.2l2.2 .7-2.2 .7z"/>
<path d="M23.6 146.9l2.2-.7v1.4z"/>
</g>
<circle cx="221.8" cy="206.3" r="1.05" fill="#fff"/>
<circle cx="221.8" cy="206.3" r="1.05" fill="none" stroke="#101820" stroke-width=".25"/>
<path d="M221.7 209.7l.1 3.1zM221.7 208.6l.1 .5zM221.7 205l.1 3zM221.7 203.9l.1 .5zM221.7 200.2l.1 3z" fill="#e0621b"/>
<path d="M23.6 136.4v63.5M23.6 137.9h198.2M221.8 136.4v63.5" fill="none" stroke="#39434d" stroke-width=".25"/>
<g fill="#39434d">
<path d="M219.6 137.2l2.2 .7-2.2 .7z"/>
<path d="M23.6 137.9l2.2-.7v1.4z"/>
</g>
<path d="M23.6 212.7v3.9M23.6 215.1h208.8M232.4 212.7v3.9" fill="none" stroke="#39434d" stroke-width=".25"/>
<g fill="#39434d">
<path d="M230.2 214.4l2.2 .7-2.2 .7z"/>
<path d="M23.6 215.1l2.2-.7v1.4z"/>
</g>
<path d="M233.4 211.7h5.2M233.4 200.9h5.2M237.1 200.9v10.8" fill="none" stroke="#39434d" stroke-width=".25"/>
<g fill="#39434d">
<path d="M237.1 200.9l.7 2.2h-1.4z"/>
<path d="M236.4 209.5h1.4l-.7 2.2z"/>
</g>
<path d="M23.6 205.1h4.7v2.4h-4.7z" fill="#fff"/>
<path d="M23.6 205.1h4.7v2.4h-4.7z" fill="none" stroke="#101820" stroke-width=".25"/>
<path d="M55.6 186l-19.2 20.3" fill="none" stroke="#39434d" stroke-width=".25"/>
<path d="M37.4 204.2l1 1-2 1.1z" fill="#39434d"/>
<path d="M55.6 186h6" fill="none" stroke="#39434d" stroke-width=".25"/>
<path d="M270.9 141h135v18.5h-135z" fill="#fff4ec"/>
<path d="M270.9 141h1.1v18.5h-1.1z" fill="#e0621b"/>
<path d="M215.9 253.1h196.1M216 252.9v36" fill="none" stroke="#101820" stroke-width=".26"/>
<path d="M216.2 253.2h53.9v23.8h-53.9z" fill="#101820"/>
<path d="M270 253.2v35.7M378 253.2v23.8M216.2 276.9h195.8M378.1 265h33.9M411.8 265.1v23.8" fill="none" stroke="#101820" stroke-width=".26"/>
<text font-size="7.8" fill="#101820" x="14" y="26.5">PATAS</text>
<text font-size="7.8" fill="#fff" x="218.3" y="264.1">VX-EC</text>
<text font-size="5.3" fill="#101820" x="272.3" y="262.2">Patas de afuera y de adentro</text>
<g font-size="3.9" fill="#101820">
<text x="380" y="260.9">06 / 09</text>
<text x="218.3" y="284.7">06–07</text>
</g>
<text font-size="3.5" fill="#9a3a07" x="275.6" y="146.8">ARMADO DE UNA PATA</text>
<g font-size="3.2" fill="#101820">
<text x="14" y="37">06 · PATA DE AFUERA</text>
<text x="14" y="123">07 · PATA DE ADENTRO</text>
<text x="380" y="272.3">A · 24-09-2026</text>
<text x="272.3" y="284.2">Al 6061-T6 · 4 + 2</text>
<text x="380" y="284.2">1:5 · mm</text>
</g>
<g font-size="3" fill="#101820">
<text x="291.1" y="90.8">Tubo6061-T6</text>
<text x="291.1" y="95">230, metido120yfjadocon2pernos 3/8&quot; grado8 contuerca deseguridad.Largototal</text>
<text x="309.1" y="90.8">2&quot; cédula 40(Ø60,3 × 3,91, interior52,5) de940+ espigóndetubo2&quot; × 1/4&quot; de</text>
<text x="313.4" y="95">i</text>
<text x="291.1" y="99">1050(Vortex1054).2,3 kg.</text>
<text x="291.1" y="104.2">PasadordeaceroØ9,5 × 20prensadoenunhuecoradial del espigón, a 102dela punta;</text>
<text x="291.1" y="108.5">sobresale6 mm.Entra enlas ranuras F dela cabeza, deotra pata odela placa deamarre.</text>
<text x="291.1" y="113.5">Tubo6061-T6</text>
<text x="309.1" y="113.5">2&quot; × 1/4&quot; (Ø50,8 × 6,35) de980(Vortex978).6 huecos cada 150desde60+ 1</text>
<text x="291.1" y="117.7">huecoa 50deabajopara el pie.2,32kg.</text>
<text x="291.1" y="123">Todos Ø9,9 (25/64&quot;), pasantes yenlínea.Taladrodepedestal conel tuboenunprisma en</text>
<text x="291.1" y="127">V; primerobroca de6, luego9,9.</text>
<text x="291.1" y="132.3">La pata deadentroylos espigones (Ø50,8) tienenquecorrersuavedentrodela pata de</text>
<text x="291.1" y="136.5">afuera (52,5) ydel casquillo(51,4).</text>
<text x="275.6" y="151.9">Cabeza → pata deafuera → pata deafuera → pata deadentro→ pie.La pata deadentrova siempre</text>
<text x="275.6" y="156.1">abajo, juntoal pie(manual del Vortex, pág.31 y37).</text>
</g>
<g font-size="2.6" fill="#e0621b">
<text x="14" y="16.7">PIEZAS</text>
<text x="27.7" y="16.7">06</text>
<text x="33.6" y="16.7">Y</text>
<text x="37.5" y="16.7">07</text>
<text x="43.4" y="16.7">·</text>
<text x="47.3" y="16.7">SIERRA,</text>
<text x="62.9" y="16.7">TALADRO</text>
<text x="78.6" y="16.7">DE</text>
<text x="84.5" y="16.7">PEDESTAL</text>
<text x="102.1" y="16.7">Y</text>
<text x="106" y="16.7">FRESA</text>
</g>
<g font-size="2.5" fill="#5b6875">
<text x="43.3" y="37">ESCALA 1:5</text>
<text x="45.3" y="123">ESCALA 1:5</text>
<text x="14" y="279.9">Medidas en milímetros; entre paréntesis, en pulgadas. Tolerancia general ±0,5 mm; huecos de pasador+0,1 / −0. Quitarflos vivos (chafán 0,5 mm).</text>
<text x="141.3" y="279.9">i</text>
<text x="157.7" y="279.9">l</text>
<text x="14" y="284.2">Diseño propio inspirado en el Arizona Vortex (Rock Exotica). Uso con personas solo después de la revisión de un ingeniero mecánico yde la prueba de carga de la hoja de fabricación.</text>
</g>
<g font-size="2.4" fill="#5b6875">
<text x="271" y="90.5">06 AFUERA</text>
<text x="271" y="104">TOPE</text>
<text x="271" y="113.5">07 ADENTRO</text>
<text x="271" y="122.8">HUECOS</text>
<text x="271" y="132">AJUSTE</text>
</g>
<g font-size="2.3" fill="#1a2530">
<text x="128.5" y="50.7">1000</text>
<text x="43.2" y="59.7">200</text>
<text x="36.7" y="68.7">140</text>
<text x="28.8" y="77.7">60</text>
<text x="65.5" y="72.3">t</text>
<text x="66.8" y="72.3">ope Ø 9,5 · sale 6</text>
<text x="252.9" y="98.4" transform="rotate(-90 252.9 98.4)">Ø 60,3</text>
<text x="127.3" y="103.1">1050 (41,339&quot;)</text>
<text x="86.6" y="109.9">pernos fijos 3/8&quot; (a 90° de los huecos)</text>
<text x="120.7" y="136.7">930</text>
<text x="107.9" y="145.7">810</text>
<text x="91.9" y="154.7">660</text>
<text x="76" y="163.7">510</text>
<text x="60" y="172.7">360</text>
<text x="44" y="181.7">210</text>
<text x="62.6" y="185.4">ÚLTIMO HUECO: grabar</text>
<text x="28.7" y="190.7">60</text>
<text x="119.4" y="213.9">980 (38,583&quot;)</text>
<text x="235.9" y="210.3" transform="rotate(-90 235.9 210.3)">Ø 50,8</text>
</g>
<g font-size="2.1" fill="#5b6875">
<text x="12" y="5">1</text>
<text x="62.5" y="5">2</text>
<text x="113" y="5">3</text>
<text x="163.5" y="5">4</text>
<text x="214" y="5">5</text>
<text x="264.5" y="5">6</text>
<text x="315" y="5">7</text>
<text x="365.5" y="5">8</text>
<text x="3" y="30.2">A</text>
<text x="3" y="65.1">B</text>
<text x="3" y="100">C</text>
<text x="3" y="135.2">D</text>
<text x="3" y="170.1">E</text>
<text x="3" y="205.1">F</text>
<text x="3" y="240.2">G</text>
</g>
<g font-size="2" fill="#9fb0c1">
<text x="218.3" y="256.6">PROYECTO</text>
<text x="218.3" y="268.3">BÍPODE A-FRAME DE RESCATE</text>
</g>
<g font-size="2" fill="#5b6875">
<text x="272.3" y="256.6">PLANO</text>
<text x="380" y="256.6">HOJA</text>
<text x="272.3" y="266.2">AVENTURAS CON JANERIC · MORONA SANTIAGO, ECUADOR</text>
<text x="380" y="268.6">REV. · FECHA</text>
<text x="218.3" y="280.5">PIEZA</text>
<text x="272.3" y="280.5">MATERIAL · CANTIDAD</text>
<text x="380" y="280.5">ESCALA · UNIDAD</text>
</g>
<g font-size="1.8" fill="#101820">
<text x="23.7" y="107.3">espigón (va a la cabeza o a otra pata)</text>
<text x="230.3" y="107.3">boca con 3 ranuras</text>
<text x="23.6" y="218.1">muesca 11 × 22</text>
<text x="222.9" y="218.1">va al pie</text>
</g>
</svg>
